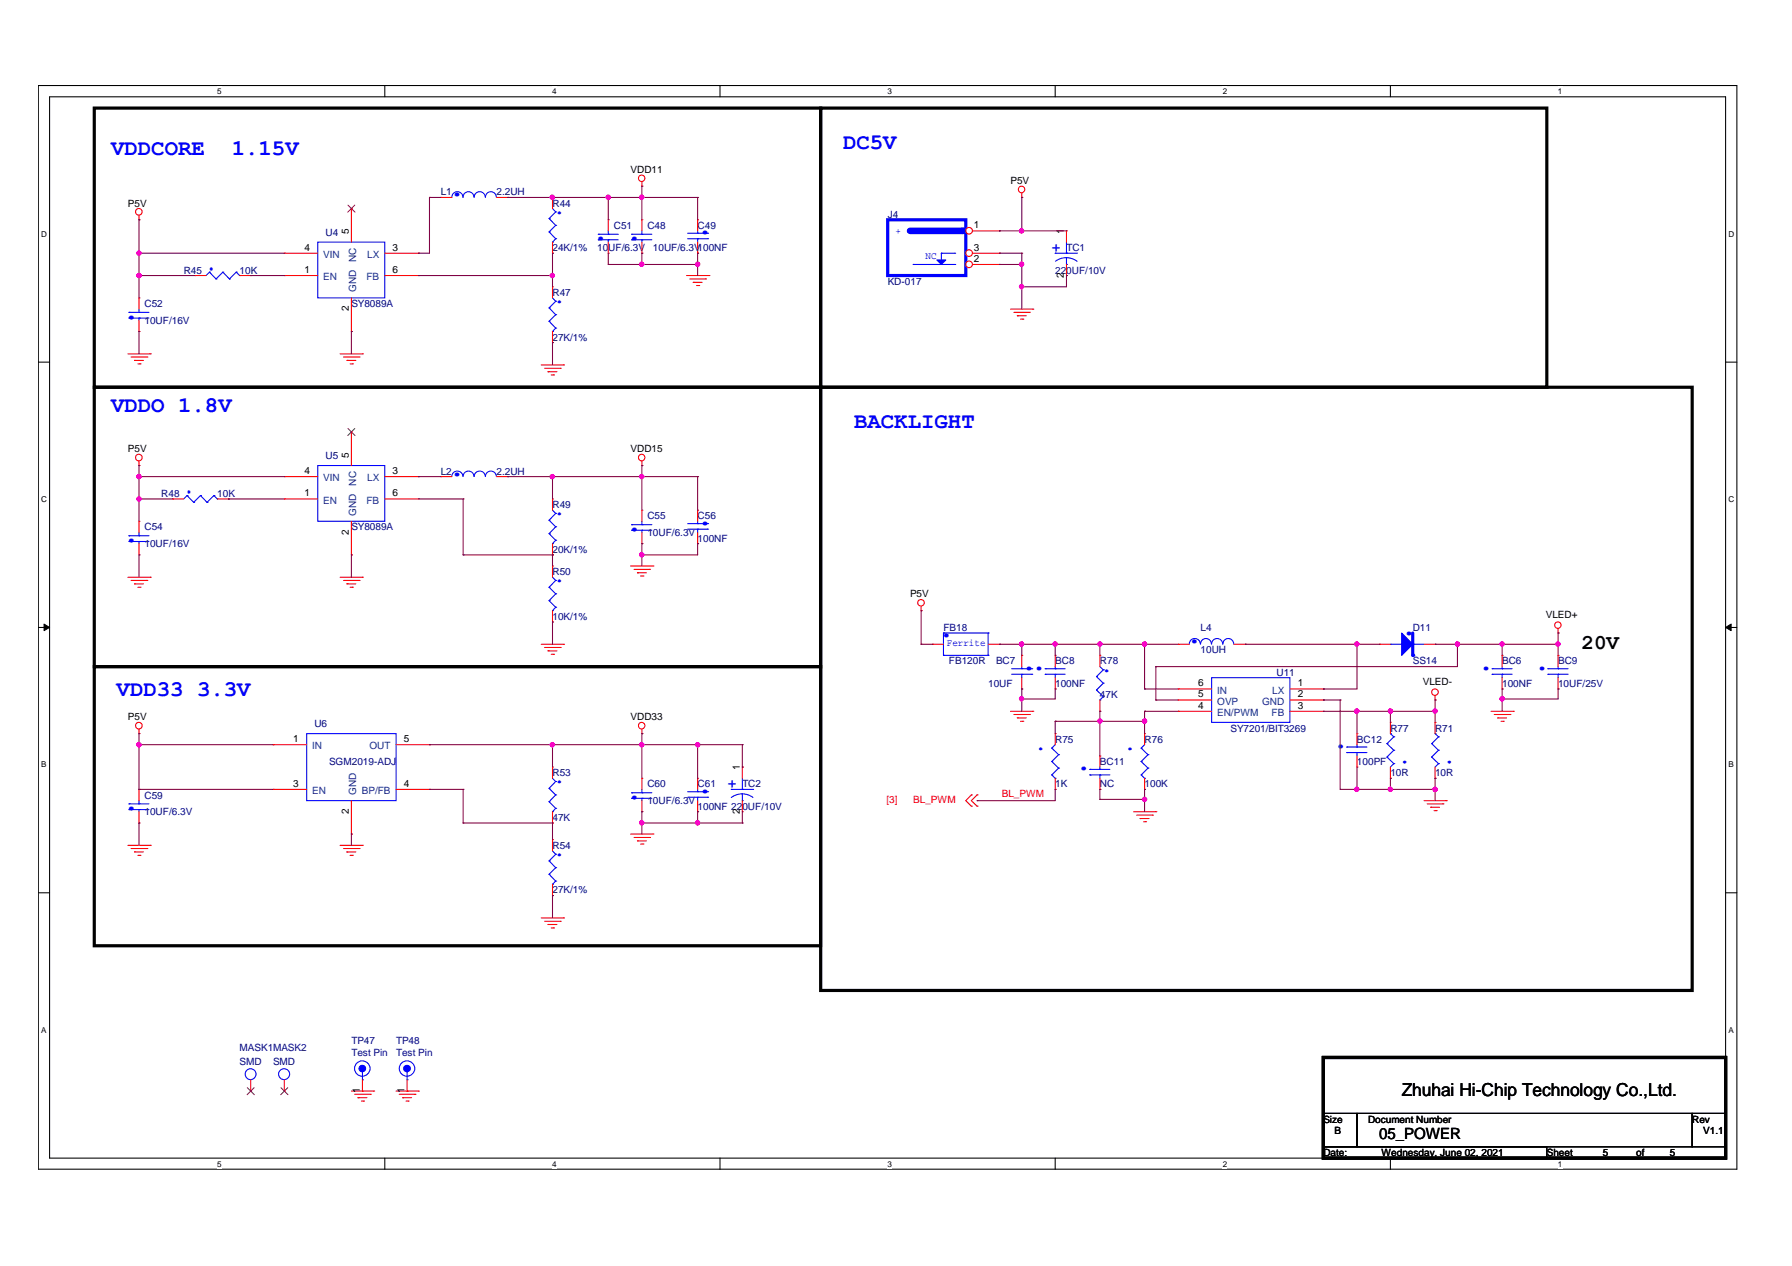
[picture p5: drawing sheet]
<svg xmlns="http://www.w3.org/2000/svg" width="297mm" height="210mm" viewBox="0 0 297 210" stroke-linecap="round" stroke-linejoin="round" font-family="sans-serif">
<path d="M6.3 14.2h281.6v179.7h-281.6zM8.2 16.1h277.8v175.9h-277.8z" fill="none" stroke="#000" stroke-width=".18"/>
<g fill="#fff">
<path d="M36 14.4h.7v1.5h-.7z"/>
<path d="M36 192.2h.7v1.5h-.7z"/>
</g>
<path d="M63.8 14.2v1.9M63.8 192v1.9" fill="none" stroke="#000" stroke-width=".18"/>
<g fill="#fff">
<path d="M91.5 14.4h.8v1.5h-.8z"/>
<path d="M91.5 192.2h.8v1.5h-.8z"/>
</g>
<path d="M119.3 14.2v1.9M119.3 192v1.9" fill="none" stroke="#000" stroke-width=".18"/>
<g fill="#fff">
<path d="M147.1 14.4h.7v1.5h-.7z"/>
<path d="M147.1 192.2h.7v1.5h-.7z"/>
</g>
<path d="M174.9 14.2v1.9M174.9 192v1.9" fill="none" stroke="#000" stroke-width=".18"/>
<g fill="#fff">
<path d="M202.7 14.4h.7v1.5h-.7z"/>
<path d="M202.7 192.2h.7v1.5h-.7z"/>
</g>
<path d="M230.5 14.2v1.9M230.5 192v1.9" fill="none" stroke="#000" stroke-width=".18"/>
<g fill="#fff">
<path d="M258.2 14.4h.8v1.5h-.8z"/>
<path d="M258.2 192.2h.8v1.5h-.8z"/>
<path d="M6.8 38h1v1.5h-1z"/>
<path d="M286.5 38h1v1.5h-1z"/>
<path d="M6.8 82h1v1.5h-1z"/>
<path d="M286.5 82h1v1.5h-1z"/>
</g>
<path d="M6.3 60h1.9M286 60h1.9" fill="none" stroke="#000" stroke-width=".18"/>
<g fill="#fff">
<path d="M6.8 126h.9v1.5h-.9z"/>
<path d="M286.5 126h.9v1.5h-.9z"/>
</g>
<path d="M6.3 104h1.9M286 104h1.9" fill="none" stroke="#000" stroke-width=".18"/>
<g fill="#000" stroke="#000" stroke-width=".17">
<path d="M7.3 103.5l.9 .5-.9 .6z" fill-rule="evenodd"/>
<path d="M286 104l.9-.5v1.1z" fill-rule="evenodd"/>
</g>
<g fill="#fff">
<path d="M6.8 170h.9v1.5h-.9z"/>
<path d="M286.5 170h.9v1.5h-.9z"/>
</g>
<path d="M6.3 148h1.9M286 148h1.9M219.4 175.3h66.6v9.3h-66.6zM219.4 184.6h5.5v5.5h-5.5zM219.4 190.1h37v1.9h-37zM224.9 184.6h55.6v5.5h-55.6zM280.5 184.6h5.5v5.5h-5.5z" fill="none" stroke="#000" stroke-width=".18"/>
<path d="M15.6 17.9h120.4v46.3h-120.4zM136 17.9h120.4v46.3h-120.4zM15.6 64.2h120.4v46.3h-120.4zM136 64.2h144.5v100h-144.5zM15.6 110.5h120.4v46.3h-120.4zM219.4 175.3h66.6v16.7h-66.6z" fill="none" stroke="#000" stroke-width=".53"/>
<g fill="none" stroke="#f00" stroke-width=".18">
<path d="M23 36.4h.1M23 35.7v.7M106.4 30.9h.1M106.4 30.1v.8M169.4 32.7h.1M169.4 32v.7M21.2 58.7h3.7M21.7 59.2h2.6M22.3 59.8h.1M22.3 59.8h1.5M24.3 59.2h.1M24.9 58.7h.1"/>
<path d="M56.4 58.7h3.7M56.9 59.2h2.6M57.5 59.8h.1M57.5 59.8h1.5M59.5 59.2h.1M60.1 58.7h.1M113.8 45.7h3.7M114.3 46.2h2.6M114.9 46.8h.1M114.9 46.8h1.5M115.5 47.3h.3M115.8 47.3h.1"/>
<path d="M116.9 46.2h.1M117.5 45.7h.1M167.5 51.3h3.7M168.1 51.8h2.5M168.6 52.4h.1M168.6 52.4h1.5M169.2 52.9h.3M169.5 52.9h.1M170.6 51.8h.1M171.2 51.3h.1M22.9 60.3h.3M23 77.2h.1"/>
<path d="M23 76.4v.8M23.2 60.3h.1M58 60.3h.4M58.4 60.3h.1M89.7 60.5h3.7M90.3 61.1h2.6M90.8 61.6h.1M90.8 61.6h1.5M91.4 62.2h.4M91.8 62.2h.1M92.9 61.1h.1M93.4 60.5h.1"/>
<path d="M106.4 77.2h.1M106.4 76.4v.8M21.2 95.7h3.7M21.7 96.2h2.6M22.3 96.8h.1M22.3 96.8h1.5M22.9 97.4h.3M23.2 97.4h.1M24.3 96.2h.1M24.9 95.7h.1M56.4 95.7h3.7M56.9 96.2h2.6"/>
<path d="M57.5 96.8h.1M57.5 96.8h1.5M58 97.4h.4M58.4 97.4h.1M59.5 96.2h.1M60.1 95.7h.1M104.5 93.8h3.7M105.1 94.4h2.6M105.7 95h.1M105.7 95h1.4M106.2 95.5h.4M106.6 95.5h.1"/>
<path d="M107.7 94.4h.1M108.2 93.8h.1M89.7 106.8h3.7M90.3 107.4h2.6M90.8 107.9h.1M90.8 107.9h1.5M91.4 108.5h.4M91.8 108.5h.1M92.9 107.4h.1M93.4 106.8h.1M152.7 101.2h.1M152.7 100.5v.7"/>
<path d="M167.5 117.9h3.7M168.1 118.5h2.5M168.6 119h.1M168.6 119h1.5M169.2 119.6h.3M169.5 119.6h.1M170.6 118.5h.1M171.2 117.9h.1M237.9 116.1h.1M237.9 115.3v.8M247.2 117.9h3.7M247.7 118.5h2.6"/>
<path d="M248.2 119h.1M248.2 119h1.5M248.8 119.6h.4M249.2 119.6h.1M250.3 118.5h.1M250.9 117.9h.1M258.3 105h.1M258.3 104.2v.8M23 121.6h.1M23 120.9v.7M104.5 138.3h3.7M105.1 138.9h2.6"/>
<path d="M105.7 139.4h.1M105.7 139.4h1.4M106.2 139.9h.4M106.4 121.6h.1M106.4 120.9v.7M106.6 139.9h.1M107.7 138.9h.1M108.2 138.3h.1M161 133.7h.1M161 131.8h.1M161 131.8l-.9 1 .9 .9M162 133.7h.1"/>
<path d="M162 131.8h.1M162 131.8l-1 1 1 .9M187.9 134.6h3.7M188.4 135.1h2.6M189 135.7h.1M189 135.7h1.5M189.5 136.2h.4M189.9 136.2h.1M191 135.1h.1M191.6 134.6h.1M236 132.8h3.7M236.6 133.3h2.6"/>
<path d="M237.1 133.8h.1M237.1 133.8h1.5M237.7 134.4h.4M238.1 134.4h.1M239.2 133.3h.1M239.7 132.8h.1M21.2 140.2h3.7M21.7 140.7h2.6M22.3 141.3h.1M22.3 141.3h1.5M22.9 141.8h.3M23.2 141.8h.1"/>
<path d="M24.3 140.7h.1M24.9 140.2h.1M56.4 140.2h3.7M56.9 140.7h2.6M57.5 141.3h.1M57.5 141.3h1.5M58 141.8h.4M58.4 141.8h.1M59.5 140.7h.1M60.1 140.2h.1M89.7 152.2h3.7M90.3 152.8h2.6"/>
<path d="M90.8 153.3h.1M90.8 153.3h1.5M91.4 153.8h.4M91.8 153.8h.1M92.9 152.8h.1M93.4 152.2h.1M58.2 180.9h3.7M58.8 181.4h2.6M59.3 182h.1M59.3 182h1.5M59.9 182.6h.4M60.3 182.6h.1"/>
<path d="M61.4 181.4h.1M61.9 180.9h.1M65.7 180.9h3.7M66.2 181.4h2.6M66.7 182h.1M66.7 182h1.5M67.3 182.6h.4M67.7 182.6h.1M68.8 181.4h.1M69.4 180.9h.1"/>
<circle cx="23" cy="35.1" r=".55"/>
<circle cx="106.4" cy="29.6" r=".53"/>
<circle cx="169.3" cy="31.4" r=".54"/>
<circle cx="23" cy="75.9" r=".55"/>
<circle cx="106.4" cy="75.9" r=".54"/>
<circle cx="152.7" cy="99.9" r=".55"/>
<circle cx="237.9" cy="114.8" r=".55"/>
<circle cx="258.2" cy="103.6" r=".53"/>
<circle cx="23" cy="120.3" r=".55"/>
<circle cx="106.4" cy="120.3" r=".54"/>
</g>
<path d="M234.2 105v3.7" fill="none" stroke="#00f" stroke-width=".53"/>
<circle cx="234.2" cy="108.7" r=".26" fill="#00f"/>
<g fill="#00f" stroke="#00f" stroke-width=".18">
<path d="M232.3 105l1.9 1.8h-1.9h1.9l-1.9 1.9z" fill-rule="evenodd"/>
<path d="M155.3 43.1h1.5l-.8 .8z" fill-rule="evenodd"/>
<circle cx="67.5" cy="177.2" r=".55"/>
<circle cx="60.1" cy="177.2" r=".55"/>
</g>
<g fill="none" stroke="#00f" stroke-width=".18">
<path d="M74.9 32.7a.94 .94 0 0 1 .9-.9 .94 .94 0 0 1 1 .9 .9 .9 0 0 1 .9-.9 .9 .9 0 0 1 .9 .9M78.6 32.7a.92 .92 0 0 1 .9-.9 .92 .92 0 0 1 .9 .9M80.5 32.7a.9 .9 0 0 1 .9-.9 .9 .9 0 0 1 .9 .9M91 36.2h.1M91 38.5h.1M91 36.2l1.1 1.2M91 38.5l1.1 1.1M91.6 34.6l.5 .5M92.1 35.1h.1M92.1 37.4h.1M92.1 39.6h.1M92.1 35.1l-1.1 1.1"/>
<path d="M92.1 37.4l-1.1 1.1M92.1 39.6l-.5 .5M99.2 38.8h.1M99.2 39.8h.1M99.2 38.8h3.3M99.2 39.8h3.3M100.8 39.8h.1M100.8 38.8h.1M100.8 38.3v.5M100.8 39.8v.3M114 39.6h3.3M114 38.7h3.3"/>
<path d="M115.6 38.7h.1M115.6 39.6h.1M115.6 38.3v.4M115.6 39.6v.5M117.3 39.6h.1M117.3 38.7h.1M21.4 51.8h.1M21.4 52.7h.1M21.4 51.8h3.3M21.4 52.7h3.3M23 52.7h.1M23 51.8h.1"/>
<path d="M23 51.3v.5M23 52.7v.4M34.7 45.1h.1M34.7 45.1l-.6 .6M34.7 45.1l1.1 1.1M35.8 46.2h.1M36.9 45.1h.1M36.9 45.1l-1.1 1.1M36.9 45.1l1.1 1.1M38 46.2h.1M39.2 45.1h.1M39.2 45.1l-1.2 1.1"/>
<path d="M39.2 45.1l.5 .6M39.7 45.7h.1M52.7 40.1h11.1v9.3h-11.1zM91 51h.1M91 53.3h.1M91 51l1.1 1.2M91 53.3l1.1 1.1M91.6 55h.1M91.6 40.1h.1M91.6 49.4l.5 .6M92.1 50h.1M92.1 52.2h.1"/>
<path d="M92.1 54.4h.1M92.1 50l-1.1 1M92.1 52.2l-1.1 1.1M92.1 54.4l-.5 .6M174.9 42h.1M174.9 42h3.7M174.9 43.3a3 3 0 0 1 3.6 0M176.8 43.9h.1M176.8 42h.1M176.8 40.1v1.9M176.8 42.7v1.2M52.7 77.2h11.1v9.2h-11.1z"/>
<path d="M21.4 88.8h.1M21.4 89.8h.1M21.4 88.8h3.3M21.4 89.8h3.3M23 89.8h.1M23 88.8h.1M23 88.3v.5M23 89.8v.3M31 82.2h.1M31 82.2l-.6 .5M31 82.2l1.1 1.1M32.1 83.3h.1"/>
<path d="M33.2 82.2h.1M33.2 82.2l-1.1 1.1M33.2 82.2l1.1 1.1M34.3 83.3h.1M35.5 82.2h.1M35.5 82.2l-1.2 1.1M35.5 82.2l.5 .5M36 82.7h.1M91 97.4h.1M91 99.6h.1M91 97.4l1.1 1.1M91 99.6l1.1 1.1"/>
<path d="M91.6 95.7l.5 .5M92.1 96.2h.1M92.1 98.5h.1M92.1 96.2l-1.1 1.2M92.1 98.5l-1.1 1.1M104.7 87h.1M104.7 87.9h.1M104.7 87h3.4M104.7 87.9h3.4M106.4 87.9h.1M106.4 87h.1M106.4 86.4v.6"/>
<path d="M106.4 87.9v.4M114 87.7h3.3M114 86.8h3.3M115.6 86.8h.1M115.6 87.7h.1M115.6 86.4v.4M115.6 87.7v.6M117.3 87.7h.1M117.3 86.8h.1M91.6 101.2h.1M92.1 100.7h.1M92.1 100.7l-.5 .5"/>
<path d="M156.4 108.7h.1M156.4 105h.1M156.4 105h7.4M156.4 108.7h7.4M156.4 105v3.7M163.8 105h.1M163.8 108.7h.1M163.8 105v3.7M173.2 111.8h.1M173.2 110.9h.1M173.2 111.8h3.4M173.2 110.9h3.4"/>
<path d="M174.9 110.9h.1M174.9 111.8h.1M174.9 110.5v.4M174.9 111.8v.6M181.8 112.2h.1M181.8 114.4h.1M181.8 112.2l1.1 1.1M181.8 114.4l1.1 1.1M182.3 116.1h.1M182.3 110.5l.6 .6M182.9 111.1h.1M182.9 113.3h.1"/>
<path d="M182.9 115.5h.1M182.9 111.1l-1.1 1.1M182.9 113.3l-1.1 1.1M182.9 115.5l-.6 .6M197.1 106.8a.92 .92 0 0 1 .9-.9 .92 .92 0 0 1 1 .9M199 106.8a.9 .9 0 0 1 .9-.9 .9 .9 0 0 1 .9 .9 .94 .94 0 0 1 .9-.9 .94 .94 0 0 1 1 .9M200.8 112.4h13v7.4h-13zM202.7 106.8a.9 .9 0 0 1 .9-.9 .9 .9 0 0 1 .9 .9M230.5 106.8h.1M230.5 106.8h1.8M234.2 106.8h.1M234.2 106.8h1.8"/>
<path d="M256.6 111.8h.1M256.6 110.9h.1M256.6 111.8h3.3M256.6 110.9h3.3M258.3 110.9h.1M258.3 111.8h.1M258.3 110.5v.4M258.3 111.8v.6M21.4 133.3h.1M21.4 134.2h.1M21.4 133.3h3.3M21.4 134.2h3.3"/>
<path d="M23 134.2h.1M23 133.3h.1M23 132.8v.5M23 134.2v.4M50.8 121.6h14.9v11.2h-14.9zM91 130.7h.1M91 132.9h.1M91 130.7l1.1 1.1M91 132.9l1.1 1.1M91.6 134.6h.1M91.6 129l.5 .6M92.1 129.6h.1"/>
<path d="M92.1 131.8h.1M92.1 134h.1M92.1 129.6l-1.1 1.1M92.1 131.8l-1.1 1.1M92.1 134l-.5 .6M104.7 131.4h.1M104.7 132.4h.1M104.7 131.4h3.4M104.7 132.4h3.4M106.4 132.4h.1M106.4 131.4h.1M106.4 130.9v.5"/>
<path d="M106.4 132.4v.4M114 132.2h3.3M114 131.3h3.3M115.6 131.3h.1M115.6 132.2h.1M115.6 130.9v.4M115.6 132.2v.6M117.3 132.2h.1M117.3 131.3h.1M121.2 130.9h.1M121.2 130.9h3.7M123 131.6l-1.1 .2-.7 .4"/>
<path d="M123 131.6l1.2 .2 .6 .4M123 132.8h.1M123 130.9h.1M123 129v1.9M123 131.6v1.2M180.7 128.5h.1M180.7 127.6h.1M180.7 128.5h3.3M180.7 127.6h3.3M182.3 127.6h.1M182.3 128.5h.1M182.3 127.2v.4"/>
<path d="M182.3 128.5v.5M189.2 124h.1M189.2 126.3h.1M189.2 128.5h.1M189.2 124l1.1 1.1M189.2 126.3l1.1 1.1M189.2 128.5l.5 .5M189.7 129h.1M189.7 123.5l-.5 .5M190.3 125.1h.1M190.3 127.4h.1M190.3 125.1l-1.1 1.2"/>
<path d="M190.3 127.4l-1.1 1.1M223.2 124.8h.1M223.2 123.9h.1M223.2 124.8h3.4M223.2 123.9h3.4M224.9 123.9h.1M224.9 124.8h.1M224.9 123.5v.4M224.9 124.8v.5M91 142.7h.1M91 145h.1M91 142.7l1.1 1.2"/>
<path d="M91 145l1.1 1.1M91.6 146.6h.1M91.6 141.1l.5 .5M92.1 141.6h.1M92.1 143.9h.1M92.1 146.1h.1M92.1 141.6l-1.1 1.1M92.1 143.9l-1.1 1.1M92.1 146.1l-.5 .5M60.1 179h.1M60.1 177.2v1.8M67.5 179h.1"/>
<path d="M67.5 177.2v1.8"/>
<circle cx="41.5" cy="178.1" r=".9"/>
<circle cx="47.1" cy="178.1" r=".91"/>
<circle cx="60.1" cy="177.2" r="1.28"/>
<circle cx="67.5" cy="177.2" r="1.28"/>
</g>
<g fill="none" stroke="#f00" stroke-width=".18">
<path d="M58.2 34.6h.1M58.2 34.6v5.5M73.1 32.7h.1M73.1 32.7h1.8M82.3 32.7h1.9M84.2 32.7h.1M91.6 32.7h.1M91.6 32.7v1.9M100.8 36.4h.1M100.8 36.4v1.9M115.6 36.4h.1M115.6 36.4v1.9"/>
<path d="M176.8 38.3h.1M176.8 38.3v1.8M23 55h.1M23 49.4h.1M23 49.4v1.9M23 53.1v1.9M32.3 45.7h.1M32.3 45.7h1.8M39.7 45.7h1.9M41.6 45.7h.1M47.1 45.7h.1M47.1 42h.1"/>
<path d="M47.1 45.7h5.6M47.1 42h5.6M58.2 55h.1M58.2 49.4v5.6M63.8 45.7h5.6M63.8 42h5.6M69.4 42h.1M69.4 45.7h.1M91.6 47.6h.1M91.6 56.8h.1M91.6 42h.1M91.6 40.1v1.9"/>
<path d="M91.6 47.6v1.8M91.6 55v1.8M100.8 42h.1M100.8 40.1v1.9M115.6 42h.1M115.6 40.1v1.9M176.8 45.7h.1M176.8 43.9v1.8M47.1 79h.1M47.1 79h5.6M58.2 71.6h.1M58.2 71.6v5.6"/>
<path d="M63.8 79h5.6M69.4 79h.1M23 92h.1M23 86.4h.1M23 86.4v1.9M23 90.1v1.9M28.6 82.7h.1M28.6 82.7h1.8M36 82.7h1.9M37.9 82.7h.1M47.1 82.7h.1M47.1 82.7h5.6"/>
<path d="M58.2 92h.1M58.2 86.4v5.6M63.8 82.7h5.6M69.4 82.7h.1M91.6 93.8h.1M91.6 93.8v1.9M106.4 90.1h.1M106.4 84.6h.1M106.4 84.6v1.8M106.4 88.3v1.8M115.6 84.6h.1M115.6 90.1h.1"/>
<path d="M115.6 84.6v1.8M115.6 88.3v1.8M91.6 103.1h.1M91.6 101.2v1.9M154.6 106.8h.1M154.6 106.8h1.8M163.8 106.8h1.9M165.7 106.8h.1M174.9 108.7h.1M174.9 114.2h.1M174.9 108.7v1.8M174.9 112.4v1.8"/>
<path d="M182.3 108.7h.1M182.3 117.9h.1M182.3 108.7v1.8M182.3 116.1v1.8M195.3 106.8h.1M195.3 117.9h.1M195.3 116.1h.1M195.3 114.2h.1M195.3 106.8h1.8M195.3 114.2h5.5M195.3 116.1h5.5M195.3 117.9h5.5"/>
<path d="M204.5 106.8h1.9M206.4 106.8h.1M213.8 114.2h5.6M213.8 116.1h5.6M213.8 117.9h5.6M219.4 114.2h.1M219.4 116.1h.1M219.4 117.9h.1M228.6 106.8h.1M228.6 106.8h1.9M236 106.8h1.9M237.9 106.8h.1"/>
<path d="M258.3 108.7h.1M258.3 114.2h.1M258.3 108.7v1.8M258.3 112.4v1.8M23 136.5h.1M23 130.9h.1M23 130.9v1.9M23 134.6v1.9M45.3 123.5h.1M45.3 130.9h.1M45.3 123.5h5.5M45.3 130.9h5.5"/>
<path d="M58.2 138.3h.1M58.2 132.8v5.5M65.7 123.5h5.5M65.7 130.9h5.5M71.2 130.9h.1M71.2 123.5h.1M91.6 139.2h.1M91.6 127.2h.1M91.6 136.5h.1M91.6 127.2v1.8M91.6 134.6v1.9M91.6 139.2v1.9"/>
<path d="M106.4 134.6h.1M106.4 129h.1M106.4 129v1.9M106.4 132.8v1.8M115.6 129h.1M115.6 134.6h.1M115.6 129v1.9M115.6 132.8v1.8M123 127.2h.1M123 134.6h.1M123 127.2v1.8M123 132.8v1.8"/>
<path d="M182.3 125.3h.1M182.3 130.9h.1M182.3 125.3v1.9M182.3 129v1.9M189.7 121.6h.1M189.7 130.9h.1M189.7 121.6v1.9M189.7 129v1.9M224.9 121.6h.1M224.9 127.2h.1M224.9 121.6v1.9M224.9 125.3v1.9"/>
<path d="M91.6 148.5h.1M91.6 146.6v1.9M41.6 179v1.9M47.1 179v1.9M60.1 179v1.9M67.5 179v1.9M41.6 180.9h.1M47.1 180.9h.1M60.1 180.9h.1M67.5 180.9h.1"/>
</g>
<path d="M57.7 34l1.1 1.2M58.8 34l-1.2 1.2M57.7 71l1.1 1.2M58.8 71l-1.2 1.2M41 180.3l1.2 1.2M42.1 180.3l-1.1 1.2M46.6 180.3l1.1 1.2M47.7 180.3l-1.2 1.2" fill="none" stroke="#804000" stroke-width=".17"/>
<path d="M150.8 38.3h8.7" fill="none" stroke="#00f" stroke-width="1.1"/>
<circle cx="159.5" cy="38.3" r=".55" fill="#00f"/>
<path d="M147.1 45.7h1.3M148.4 45.7h.1M151.4 43.9h.1M151.4 43.9h6.9M156 42h.1M156 42v1.1M156 42h2.3M158.3 43.9h.1M158.3 42h.1" fill="none" stroke="#00f" stroke-width=".18"/>
<path d="M147.1 36.4h13v9.3h-13z" fill="none" stroke="#00f" stroke-width=".53"/>
<circle cx="160.6" cy="43.8" r=".55" fill="#fff" stroke="#f00" stroke-width=".18"/>
<path d="M161.2 43.9h4.5M165.7 43.9h.1" fill="none" stroke="#f00" stroke-width=".18"/>
<circle cx="160.6" cy="42" r=".55" fill="#fff" stroke="#f00" stroke-width=".18"/>
<path d="M161.2 42h4.5M165.7 42h.1" fill="none" stroke="#f00" stroke-width=".18"/>
<circle cx="160.6" cy="38.3" r=".55" fill="#fff" stroke="#f00" stroke-width=".18"/>
<g fill="none" stroke="#f00" stroke-width=".18">
<path d="M106.4 36.4h.1M106.4 36.4v1.9M161.2 38.3h4.5M165.7 38.3h.1M106.4 42h.1M106.4 40.1v1.9M73.1 79h.1M73.1 79h1.8M82.3 79h1.9M84.2 79h.1M91.6 82.7h.1M91.6 92h.1"/>
<path d="M91.6 82.7v1.9M91.6 90.1v1.9M169.4 108.7h.1M169.4 114.2h.1M169.4 108.7v1.8M169.4 112.4v1.8M230.5 119.8h.1M230.5 119.8v1.8M237.9 119.8h.1M237.9 119.8v1.8M249 108.7h.1M249 114.2h.1"/>
<path d="M249 108.7v1.8M249 112.4v1.8M174.9 121.6h.1M174.9 130.9h.1M174.9 121.6v1.9M174.9 129v1.9M230.5 129h.1M230.5 127.2v1.8M237.9 129h.1M237.9 127.2v1.8"/>
</g>
<g fill="none" stroke="#00f" stroke-width=".18">
<path d="M104.7 38.8h.1M104.7 39.8h.1M104.7 38.8h3.4M104.7 39.8h3.4M106.4 39.8h.1M106.4 38.8h.1M106.4 38.3v.5M106.4 39.8v.3M74.9 79a.94 .94 0 0 1 .9-.9 .94 .94 0 0 1 1 .9 .9 .9 0 0 1 .9-.9 .9 .9 0 0 1 .9 .9M78.6 79a.92 .92 0 0 1 .9-.9 .92 .92 0 0 1 .9 .9M80.5 79a.9 .9 0 0 1 .9-.9 .9 .9 0 0 1 .9 .9M91 86.3h.1"/>
<path d="M91 88.5h.1M91 86.3l1.1 1M91 88.5l1.1 1.1M91.6 90.1h.1M91.6 84.6l.5 .5M92.1 85.1h.1M92.1 87.3h.1M92.1 89.6h.1M92.1 85.1l-1.1 1.2M92.1 87.3l-1.1 1.2M92.1 89.6l-.5 .5M167.7 111.8h3.3"/>
<path d="M167.7 110.9h3.3M169.4 110.9h.1M169.4 111.8h.1M169.4 110.5v.4M169.4 111.8v.6M171 111.8h.1M171 110.9h.1M247.3 111.8h.1M247.3 110.9h.1M247.3 111.8h3.3M247.3 110.9h3.3M249 110.9h.1"/>
<path d="M249 111.8h.1M249 110.5v.4M249 111.8v.6M174.3 124h.1M174.3 126.3h.1M174.3 128.5h.1M174.3 124l1.2 1.1M174.3 126.3l1.2 1.1M174.3 128.5l.6 .5M174.9 129h.1M174.9 123.5l-.6 .5M175.5 125.1h.1"/>
<path d="M175.5 127.4h.1M175.5 125.1l-1.2 1.2M175.5 127.4l-1.2 1.1M229.9 125.5h.1M229.9 123.3h.1M229.9 125.5l1.1 1.1M229.9 123.3l1.1 1.1M230.5 121.6h.1M230.5 121.6l.5 .6M231 126.6h.1M231 124.4h.1M231 122.2h.1"/>
<path d="M231 126.6l-.5 .6M231 124.4l-1.1 1.1M231 122.2l-1.1 1.1M237.3 125.5h.1M237.3 123.3h.1M237.3 125.5l1.1 1.1M237.3 123.3l1.1 1.1M237.9 121.6h.1M237.9 121.6l.5 .6M238.4 126.6h.1M238.4 124.4h.1M238.4 122.2h.1"/>
<path d="M238.4 126.6l-.5 .6M238.4 124.4l-1.1 1.1M238.4 122.2l-1.1 1.1"/>
</g>
<g fill="none" stroke="#800040" stroke-width=".18">
<path d="M23 36.4h.1M23 36.4v13M71.2 32.7h.1M71.2 32.7h1.9M71.2 32.7v9.3h-1.8M84.2 32.7h.1M84.2 32.7h31.4M91.6 32.7h.1M100.8 32.7h.1M100.8 32.7v3.7M106.4 32.7h.1M106.4 30.9h.1"/>
<path d="M106.4 30.9v5.5M115.6 32.7h.1M115.6 32.7v3.7M165.7 38.3h.1M165.7 38.3h11.1M169.4 32.7h.1M169.4 38.3h.1M169.4 32.7v5.6M23 45.7h.1M23 55h.1M23 42h.1M23 45.7h9.3"/>
<path d="M23 55v3.7M23 42h24.1M41.6 45.7h.1M41.6 45.7h5.5M58.2 55h.1M58.2 55v3.7M69.4 42h.1M69.4 45.7h.1M69.4 45.7h22.2M91.6 56.8h.1M91.6 42h.1M91.6 45.7h.1"/>
<path d="M91.6 42v5.6M91.6 56.8v3.7M100.8 43.9h.1M100.8 43.9h14.8M100.8 42v1.9M106.4 42h.1M106.4 43.9h.1M106.4 42v1.9M115.6 43.9h.1M115.6 42h.1M115.6 42v3.7M165.7 43.9h.1"/>
<path d="M165.7 42h.1M165.7 43.9h3.7M165.7 42h3.7M169.4 43.9h.1M169.4 42h.1M169.4 47.6h.1M169.4 42v9.3M176.8 45.7h.1M176.8 45.7v1.9h-7.4M23 77.2h.1M23 79h.1M23 77.2v9.2"/>
<path d="M23 79h24.1M69.4 79h.1M69.4 79h3.7M84.2 79h.1M84.2 79h31.4M91.6 79h.1M91.6 79v3.7M106.4 77.2h.1M106.4 79h.1M106.4 77.2v7.4M115.6 79h.1M115.6 79v5.6"/>
<path d="M23 92h.1M23 82.7h.1M23 92v3.7M23 82.7h5.6M37.9 82.7h.1M37.9 82.7h9.2M58.2 92h.1M58.2 92v3.7M69.4 82.7h7.4M76.8 82.7h.1M76.8 92h.1M76.8 92h14.8"/>
<path d="M76.8 82.7v9.3M91.6 92h.1M91.6 92v1.8M106.4 92h.1M106.4 90.1h.1M106.4 90.1v3.7M115.6 90.1h.1M115.6 90.1v1.9h-9.2M91.6 103.1h.1M91.6 103.1v3.7M152.7 106.8h.1M152.7 101.2h.1"/>
<path d="M152.7 106.8h1.9M152.7 101.2v5.6M165.7 106.8h.1M165.7 106.8h29.6M169.4 106.8h.1M169.4 114.2h.1M169.4 115.9h.1M169.4 106.8v1.9M169.4 114.2v3.7M174.9 119.6h.1M174.9 106.8h.1M174.9 114.2h.1"/>
<path d="M174.9 119.6h14.8M174.9 106.8v1.9M174.9 114.2v1.7h-5.5M174.9 119.6v2M182.3 119.6h.1M182.3 106.8h.1M182.3 117.9h.1M182.3 106.8v1.9M182.3 117.9v7.4M189.7 117.9h.1M189.7 106.8h.1M189.7 119.6h.1"/>
<path d="M189.7 114.2h.1M189.7 106.8v7.4M189.7 117.9v3.7M189.7 114.2h5.6M189.7 117.9h5.6M191.6 110.5h.1M191.6 116.1h.1M191.6 110.5v5.6M191.6 116.1h3.7M206.4 106.8h.1M206.4 106.8h22.2M219.4 114.2h.1"/>
<path d="M219.4 116.1h.1M219.4 117.9h18.5M219.4 116.1h2.7M222.1 116.1h.1M222.1 116.1v14.8h15.8M224.9 106.8h.1M224.9 117.9h.1M224.9 106.8v7.4h-5.5M224.9 117.9v3.7M230.5 117.9h.1M230.5 117.9v1.9M237.9 116.1h.1"/>
<path d="M237.9 106.8h.1M237.9 117.9h.1M237.9 106.8h20.4M237.9 116.1v3.7M241.6 106.8h.1M241.6 106.8v3.7h-50M249 114.2h.1M249 115.9h.1M249 106.8h.1M249 106.8v1.9M249 114.2v3.7M258.3 105h.1"/>
<path d="M258.3 106.8h.1M258.3 114.2h.1M258.3 105v3.7M258.3 114.2v1.7h-9.3M23 136.5h.1M23 121.6h.1M23 130.9h.1M23 123.5h.1M23 121.6v9.3M23 136.5v3.7M23 123.5h22.3M23 130.9h22.3"/>
<path d="M58.2 138.3h.1M58.2 138.3v1.9M71.2 130.9h.1M71.2 123.5h.1M71.2 123.5h51.8M71.2 130.9h5.6M76.8 136.5h.1M76.8 130.9h.1M76.8 136.5h14.8M76.8 130.9v5.6M91.6 123.5h.1M91.6 136.5h.1"/>
<path d="M91.6 123.5v3.7M91.6 136.5v2.7M106.4 121.6h.1M106.4 123.5h.1M106.4 134.6h.1M106.4 136.5h.1M106.4 121.6v7.4M106.4 134.6v3.7M106.4 136.5h16.6M115.6 123.5h.1M115.6 134.6h.1M115.6 136.5h.1"/>
<path d="M115.6 123.5v5.5M115.6 134.6v1.9M123 127.2h.1M123 123.5h.1M123 136.5h.1M123 123.5v3.7M123 134.6v1.9M162 132.8h.1M174.9 130.9h.1M174.9 130.9v1.9h-12.9M182.3 132.5h.1M182.3 130.9h.1"/>
<path d="M182.3 132.5h7.4M182.3 130.9v1.6M189.7 130.9h.1M189.7 132.5h.1M189.7 130.9v3.7M224.9 130.9h.1M224.9 127.2v3.7M230.5 129h.1M230.5 130.9h.1M230.5 129v1.9M237.9 130.9h.1M237.9 129h.1"/>
<path d="M237.9 129v3.8M91.6 148.5h.1M91.6 148.5v3.7"/>
</g>
<g fill="#f0f" stroke="#f0f" stroke-width=".18">
<circle cx="106.4" cy="32.7" r=".36"/>
<circle cx="115.6" cy="43.8" r=".36"/>
<circle cx="106.4" cy="43.8" r=".36"/>
<circle cx="23" cy="42" r=".36"/>
<circle cx="23" cy="45.7" r=".36"/>
<circle cx="91.5" cy="45.7" r=".36"/>
<circle cx="106.4" cy="79" r=".36"/>
<circle cx="91.5" cy="79" r=".36"/>
<circle cx="106.4" cy="92" r=".36"/>
<circle cx="23" cy="82.7" r=".36"/>
<circle cx="23" cy="79" r=".36"/>
<circle cx="115.6" cy="123.5" r=".36"/>
<circle cx="115.6" cy="136.4" r=".36"/>
<circle cx="106.4" cy="136.4" r=".36"/>
<circle cx="106.4" cy="123.5" r=".36"/>
<circle cx="91.5" cy="123.5" r=".36"/>
<circle cx="100.8" cy="32.7" r=".36"/>
<circle cx="91.5" cy="32.7" r=".36"/>
<circle cx="23" cy="123.5" r=".36"/>
<circle cx="169.3" cy="43.8" r=".36"/>
<circle cx="169.3" cy="38.3" r=".36"/>
<circle cx="169.3" cy="47.5" r=".36"/>
<circle cx="189.7" cy="119.6" r=".36"/>
<circle cx="182.3" cy="119.6" r=".36"/>
<circle cx="189.7" cy="132.5" r=".36"/>
<circle cx="230.5" cy="130.9" r=".36"/>
<circle cx="258.2" cy="106.8" r=".36"/>
<circle cx="174.9" cy="106.8" r=".36"/>
<circle cx="169.3" cy="106.8" r=".36"/>
<circle cx="249" cy="115.8" r=".36"/>
<circle cx="224.9" cy="117.9" r=".36"/>
<circle cx="169.3" cy="115.8" r=".36"/>
<circle cx="189.7" cy="106.8" r=".36"/>
<circle cx="182.3" cy="106.8" r=".36"/>
<circle cx="237.9" cy="130.9" r=".36"/>
<circle cx="241.6" cy="106.8" r=".36"/>
<circle cx="249" cy="106.8" r=".36"/>
<circle cx="224.9" cy="106.8" r=".36"/>
<circle cx="230.5" cy="117.9" r=".36"/>
<circle cx="237.9" cy="117.9" r=".36"/>
<circle cx="224.9" cy="130.9" r=".36"/>
</g>
<g font-size="5.4" fill="#00f">
<text x="74.2" y="32.6">.</text>
<text x="106.8" y="39.4" transform="rotate(-180 106.8 39.4)">. .</text>
<text x="115.3" y="38.8">.</text>
<text x="23.4" y="52.3" transform="rotate(-180 23.4 52.3)">.</text>
<text x="74.2" y="78.8">.</text>
<text x="23.4" y="89.4" transform="rotate(-180 23.4 89.4)">.</text>
<text x="106.8" y="87.5" transform="rotate(-180 106.8 87.5)">.</text>
<text x="115.3" y="87">.</text>
<text x="155.3" y="105.7">.</text>
<text x="196.4" y="106.6">.</text>
<text x="232" y="105.3">.</text>
<text x="169" y="111.1">..</text>
<text x="244.7" y="111.1">.</text>
<text x="254" y="111.1">.</text>
<text x="220.7" y="124">.</text>
<text x="106.8" y="132" transform="rotate(-180 106.8 132)">.</text>
<text x="115.3" y="131.4">.</text>
<text x="178" y="127.7">.</text>
<text x="23.4" y="133.8" transform="rotate(-180 23.4 133.8)">.</text>
</g>
<g font-size="3.9" fill="#00f">
<text x="91.6" y="35.4">.</text>
<text x="35.2" y="45.7" transform="rotate(-90 35.2 45.7)">.</text>
<text x="91.6" y="50.2">.</text>
<text x="31.5" y="82.7" transform="rotate(-90 31.5 82.7)">.</text>
<text x="91.6" y="85.4">.</text>
<text x="91.6" y="96.6">.</text>
<text x="182.3" y="111.4">.</text>
<text x="171.4" y="124.3">.</text>
<text x="186.2" y="124.3">.</text>
<text x="91.6" y="129.9">.</text>
<text x="234" y="126.2" transform="rotate(-180 234 126.2)">.</text>
<text x="241.4" y="126.2" transform="rotate(-180 241.4 126.2)">.</text>
<text x="91.6" y="141.9">.</text>
</g>
<g font-size="3.7" fill="#00f">
<text x="18.4" y="25.6">VDDCORE</text>
<text x="38.4" y="25.6">1.15V</text>
<text x="139.7" y="24.7">DC5V</text>
<text x="18.4" y="68.2">VDDO 1.8V</text>
<text x="141.6" y="71">BACKLIGHT</text>
<text x="19.3" y="115.5">VDD33 3.3V</text>
</g>
<text font-size="3.5" x="262.1" y="107.5">20V</text>
<text font-size="3" x="232.3" y="181.7">Zhuhai Hi-Chip Technology Co.,Ltd.</text>
<text font-size="2.6" x="228.6" y="188.8">05_POWER</text>
<g font-size="2.4" fill="#00f">
<text x="174.3" y="41.7">+</text>
<text x="120.6" y="130.6">+</text>
</g>
<g font-size="1.7">
<text x="104.5" y="28.7">VDD11</text>
<text x="21.2" y="34.3">P5V</text>
<text x="167.5" y="30.6">P5V</text>
<text x="50.4" y="41.6">4</text>
<text x="57.8" y="38.8" transform="rotate(-90 57.8 38.8)">5</text>
<text x="65.1" y="41.6">3</text>
<text x="161.4" y="41.6">3</text>
<text x="161.4" y="37.9">1</text>
<text x="176.4" y="38.8" transform="rotate(-90 176.4 38.8)">1</text>
<text x="50.4" y="45.3">1</text>
<text x="65.1" y="45.3">6</text>
<text x="161.4" y="43.4">2</text>
<text x="176.4" y="46.1" transform="rotate(-90 176.4 46.1)">2</text>
<text x="57.8" y="51.6" transform="rotate(-90 57.8 51.6)">2</text>
<text x="21.2" y="75">P5V</text>
<text x="57.8" y="75.9" transform="rotate(-90 57.8 75.9)">5</text>
<text x="104.5" y="75">VDD15</text>
<text x="50.4" y="82.3">1</text>
<text x="50.4" y="78.6">4</text>
<text x="65.1" y="78.6">3</text>
<text x="65.1" y="82.3">6</text>
<text x="57.8" y="88.7" transform="rotate(-90 57.8 88.7)">2</text>
<text x="150.8" y="99.1">P5V</text>
<text x="256.2" y="102.4">VLED+</text>
<text x="198.6" y="113.8">6</text>
<text x="215.1" y="113.8">1</text>
<text x="235.8" y="113.5">VLED-</text>
<text x="21.2" y="119.5">P5V</text>
<text x="104.5" y="119.5">VDD33</text>
<text x="198.6" y="117.5">4</text>
<text x="198.6" y="115.6">5</text>
<text x="215.1" y="115.6">2</text>
<text x="215.1" y="117.5">3</text>
<text x="48.6" y="123">1</text>
<text x="67" y="123">5</text>
<text x="48.6" y="130.5">3</text>
<text x="67" y="130.5">4</text>
<text x="122.6" y="127.7" transform="rotate(-90 122.6 127.7)">1</text>
<text x="57.8" y="135" transform="rotate(-90 57.8 135)">2</text>
<text x="122.6" y="135" transform="rotate(-90 122.6 135)">2</text>
<text x="59.7" y="181.3" transform="rotate(-90 59.7 181.3)">1</text>
<text x="67.1" y="181.3" transform="rotate(-90 67.1 181.3)">1</text>
<text x="219.4" y="186.1">Size</text>
<text x="219.4" y="191.7">Date:</text>
<text x="221.2" y="188">B</text>
<text x="226.8" y="186.1">Document Number</text>
<text x="229" y="191.7">Wednesday, June 02, 2021</text>
<text x="256.4" y="191.7">Sheet</text>
<text x="265.7" y="191.7">5</text>
<text x="271.2" y="191.7">of</text>
<text x="276.8" y="191.7">5</text>
<text x="280.5" y="186.1">Rev</text>
<text x="282.3" y="188">V1.1</text>
</g>
<g font-size="1.7" fill="#000080">
<text x="73.1" y="32.4">L1</text>
<text x="82.3" y="32.4">2.2UH</text>
<text x="91.6" y="34.3">R44</text>
<text x="54" y="39.1">U4</text>
<text x="91.6" y="41.7">24K/1%</text>
<text x="99" y="41.7">10UF/6.3V</text>
<text x="101.7" y="38">C51</text>
<text x="107.3" y="38">C48</text>
<text x="108.2" y="41.7">10UF/6.3V100NF</text>
<text x="115.6" y="38">C49</text>
<text x="147.1" y="36.1">J4</text>
<text x="176.8" y="41.7">TC1</text>
<text x="30.4" y="45.4">R45</text>
<text x="39.7" y="45.4">10K</text>
<text x="147.1" y="47.2">KD-017</text>
<text x="174.9" y="45.4">220UF/10V</text>
<text x="24" y="50.9">C52</text>
<text x="24" y="53.7">10UF/16V</text>
<text x="58.2" y="50.9">SY8089A</text>
<text x="91.6" y="49.1">R47</text>
<text x="91.6" y="56.5">27K/1%</text>
<text x="54" y="76.1">U5</text>
<text x="26.7" y="82.4">R48</text>
<text x="36" y="82.4">10K</text>
<text x="73.1" y="78.7">L2</text>
<text x="82.3" y="78.7">2.2UH</text>
<text x="24" y="87.9">C54</text>
<text x="58.2" y="87.9">SY8089A</text>
<text x="91.6" y="84.2">R49</text>
<text x="107.3" y="86.1">C55</text>
<text x="107.3" y="88.9">10UF/6.3V</text>
<text x="115.6" y="86.1">C56</text>
<text x="115.6" y="89.8">100NF</text>
<text x="24" y="90.7">10UF/16V</text>
<text x="91.6" y="95.4">R50</text>
<text x="91.6" y="91.7">20K/1%</text>
<text x="91.6" y="102.8">10K/1%</text>
<text x="156.4" y="104.6">FB18</text>
<text x="199" y="104.6">L4</text>
<text x="234.2" y="104.6">D11</text>
<text x="157.3" y="110.2">FB120R</text>
<text x="163.8" y="113.9">10UF</text>
<text x="165.1" y="110.2">BC7</text>
<text x="174.9" y="110.2">BC8</text>
<text x="174.9" y="113.9">100NF</text>
<text x="182.3" y="110.2">R78</text>
<text x="199" y="108.3">10UH</text>
<text x="211.6" y="112">U11</text>
<text x="234.2" y="110.2">SS14</text>
<text x="249" y="110.2">BC6</text>
<text x="249" y="113.9">100NF</text>
<text x="258.3" y="110.2">BC9</text>
<text x="258.3" y="113.9">10UF/25V</text>
<text x="182.3" y="115.7">47K</text>
<text x="52.1" y="120.5">U6</text>
<text x="174.9" y="123.2">R75</text>
<text x="189.7" y="123.2">R76</text>
<text x="204" y="121.3">SY7201/BIT3269</text>
<text x="224.9" y="123.2">BC12</text>
<text x="230.5" y="121.3">R77</text>
<text x="237.9" y="121.3">R71</text>
<text x="54.5" y="126.9">SGM2019-ADJ</text>
<text x="91.6" y="128.7">R53</text>
<text x="107.3" y="130.6">C60</text>
<text x="115.6" y="130.6">C61</text>
<text x="123" y="130.6">TC2</text>
<text x="174.9" y="130.6">1K</text>
<text x="182.3" y="126.9">BC11</text>
<text x="182.3" y="130.6">NC</text>
<text x="189.7" y="130.6">100K</text>
<text x="224.9" y="126.9">100PF</text>
<text x="230.5" y="128.7">10R</text>
<text x="237.9" y="128.7">10R</text>
<text x="24" y="132.4">C59</text>
<text x="24" y="135.2">10UF/6.3V</text>
<text x="91.6" y="136.1">47K</text>
<text x="107.3" y="133.3">10UF/6.3V</text>
<text x="115.6" y="134.3">100NF 220UF/10V</text>
<text x="91.6" y="140.7">R54</text>
<text x="91.6" y="148.1">27K/1%</text>
<text x="58.2" y="173.1">TP47</text>
<text x="65.7" y="173.1">TP48</text>
<text x="39.7" y="174.3">MASK1MASK2</text>
<text x="39.7" y="176.5">SMD</text>
<text x="45.3" y="176.5">SMD</text>
<text x="58.2" y="175">Test Pin</text>
<text x="65.7" y="175">Test Pin</text>
</g>
<g font-size="1.7" fill="#00f">
<text x="148.4" y="38.8">+</text>
<text x="153.4" y="42.9">NC</text>
<text x="157" y="107.2">Ferrite</text>
</g>
<g font-size="1.7" fill="#004080">
<text x="53.6" y="46.5">EN</text>
<text x="53.6" y="42.8">VIN</text>
<text x="59" y="43.5" transform="rotate(-90 59 43.5)">NC</text>
<text x="60.7" y="46.5">FB</text>
<text x="60.9" y="42.8">LX</text>
<text x="59" y="48.5" transform="rotate(-90 59 48.5)">GND</text>
<text x="53.6" y="83.5">EN</text>
<text x="53.6" y="79.8">VIN</text>
<text x="59" y="80.5" transform="rotate(-90 59 80.5)">NC</text>
<text x="60.7" y="83.5">FB</text>
<text x="60.9" y="79.8">LX</text>
<text x="59" y="85.5" transform="rotate(-90 59 85.5)">GND</text>
<text x="201.8" y="118.7">EN/PWM</text>
<text x="201.8" y="116.8">OVP</text>
<text x="201.8" y="115">IN</text>
<text x="209.2" y="116.8">GND</text>
<text x="210.8" y="118.7">FB</text>
<text x="210.9" y="115">LX</text>
<text x="51.8" y="124.2">IN</text>
<text x="61.2" y="124.2">OUT</text>
<text x="51.8" y="131.7">EN</text>
<text x="59" y="131.8" transform="rotate(-90 59 131.8)">GND</text>
<text x="60" y="131.7">BP/FB</text>
</g>
<g font-size="1.7" fill="#f00">
<text x="146.9" y="133.1">[3]</text>
<text x="151.4" y="133.1">BL_PWM</text>
<text x="166.1" y="132.2">BL_PWM</text>
</g>
<g font-size="1.3">
<text x="36" y="15.6">5</text>
<text x="91.5" y="15.6">4</text>
<text x="147.1" y="15.6">3</text>
<text x="202.7" y="15.6">2</text>
<text x="258.2" y="15.6">1</text>
<text x="6.8" y="39.2">D</text>
<text x="286.5" y="39.2">D</text>
<text x="6.8" y="83.2">C</text>
<text x="286.5" y="83.2">C</text>
<text x="6.8" y="127.2">B</text>
<text x="286.5" y="127.2">B</text>
<text x="6.8" y="171.2">A</text>
<text x="286.5" y="171.2">A</text>
<text x="36" y="193.4">5</text>
<text x="91.5" y="193.4">4</text>
<text x="147.1" y="193.4">3</text>
<text x="202.7" y="193.4">2</text>
<text x="258.2" y="193.4">1</text>
</g>
</svg>
